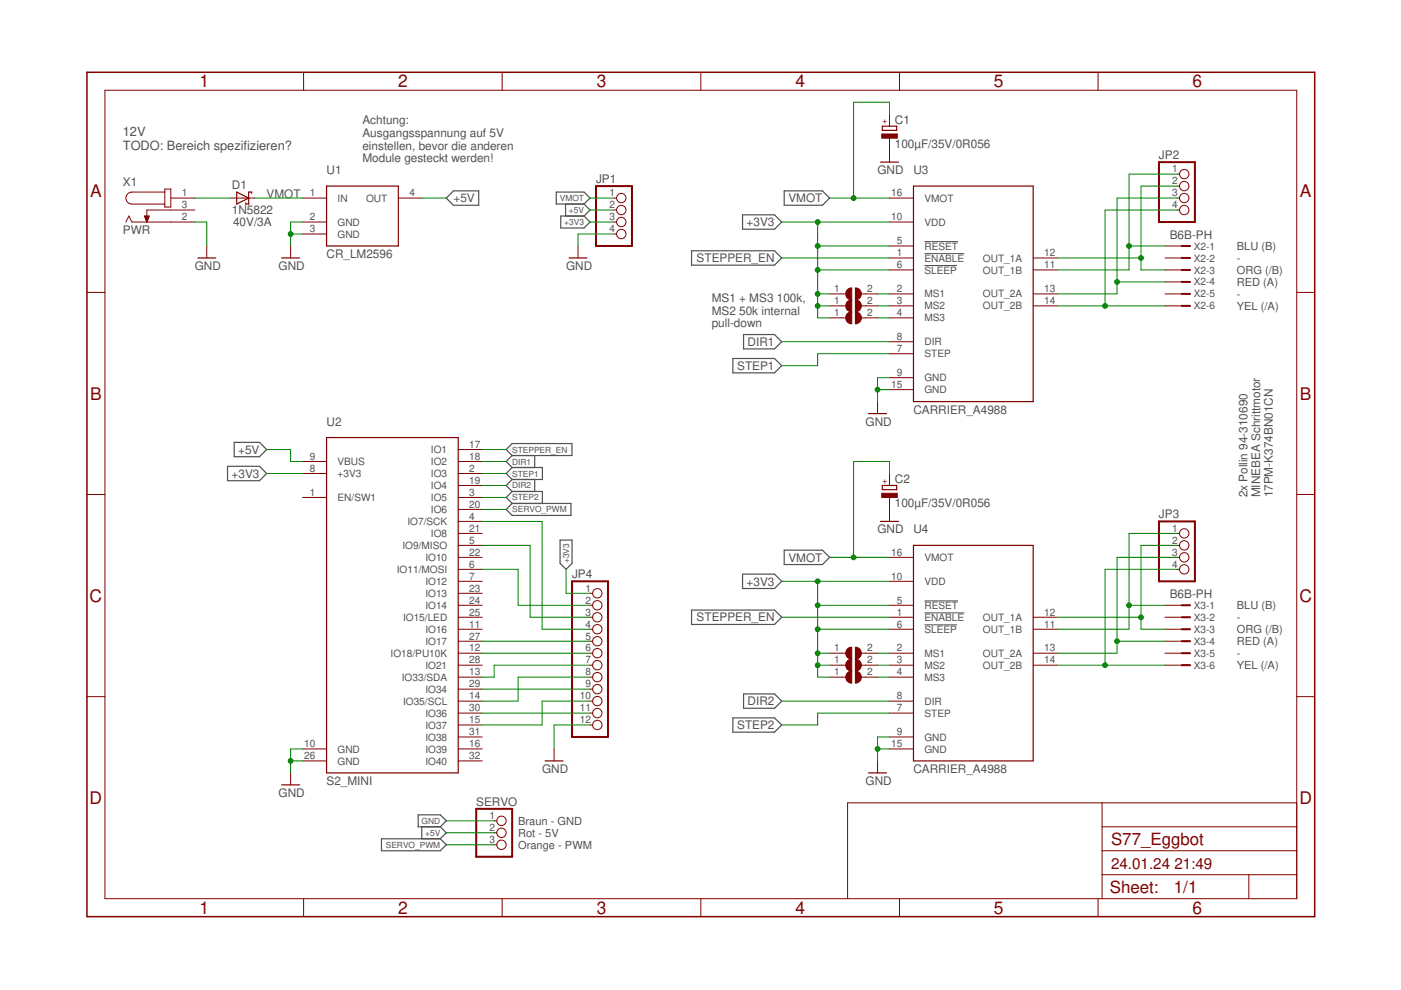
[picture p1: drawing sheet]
<svg xmlns="http://www.w3.org/2000/svg" width="297mm" height="210mm" viewBox="0 0 297 210" stroke-linecap="round" stroke-linejoin="round" font-family="sans-serif">
<path d="M196 53.8h8.4M196 51.2h7.1M196 56.3h6.9M196 129.9h8.4M196 127.4h7.1M196 132.5h6.9" fill="none" stroke="#505050" stroke-width=".21"/>
<g fill="none" stroke="#505050" stroke-width=".25">
<path d="M94.6 42l1.5-1.5h5.4v3h-5.4zM117.9 40.7h5.9l1.3 1.3-1.3 1.3h-5.9zM118.9 45.8h4.9l1.3 1.3-1.3 1.2h-4.9zM119.9 43.3v2.5M123.8 43.3l1.3 1.2-1.3 1.3M146.6 53.2h17.6l1.5 1.5-1.5 1.5h-17.6zM157.4 45.6h6.8l1.5 1.5-1.5 1.5h-6.8zM166.3 40.5h8.1l1.5 1.5-1.5 1.5h-8.1zM155.4 76h8.8l1.5 1.5-1.5 1.6h-8.8zM157.6 70.9h6.6l1.5 1.6-1.5 1.5h-6.6zM48.2 98.9h6.8l1.5 1.5-1.5 1.5h-6.8zM49.7 93.8h5.3l1.5 1.5-1.5 1.5h-5.3z"/>
<path d="M107.3 95.3l1.3-1.3h12.7v2.6h-12.7zM108.6 96.6l-1.3 1.3 1.3 1.2M108.6 99.1h6.4v2.6h-6.4M108.6 99.1l-1.3 1.3 1.3 1.3M113.4 96.6v2.5M108.6 104.2l-1.3 1.3 1.3 1.2M108.6 104.2h6.4v2.5M108.6 101.7l-1.3 1.2 1.3 1.3M108.6 106.7h12.5v2.6h-12.5l-1.3-1.3zM113.4 101.7v2.5M118.7 114.5h2.6v4.9l-1.3 1.3-1.3-1.3zM166.3 116.6h8.1l1.5 1.6-1.5 1.5h-8.1z"/>
<path d="M146.6 129.3h17.6l1.5 1.6-1.5 1.5h-17.6zM157.4 121.7h6.8l1.5 1.6-1.5 1.5h-6.8zM155.4 152.2h8.8l1.5 1.5-1.5 1.5h-8.8zM157.6 147.1h6.6l1.5 1.6-1.5 1.5h-6.6zM80.9 177.8h12.4l1.3 1.3-1.3 1.3h-12.4zM88.7 172.8h4.6l1.3 1.2-1.3 1.3h-4.6zM89.4 175.3v2.5M93.3 175.3l1.3 1.3-1.3 1.2"/>
</g>
<g fill="none" stroke="#800000" stroke-width=".21">
<path d="M22.2 19.1h252.7v171.4h-252.7zM64.4 15.3v3.8M106.5 15.3v3.8M148.6 15.3v3.8M190.7 15.3v3.8M232.8 15.3v3.8M188.6 24.2v2.6M188.6 29.3v5.1M249.5 36.9h.6M249.5 39.5h.6M26.7 47.1l.6-1.3 .7 1.3h13.3M30.6 45.8h1l-.5 1.3z"/>
<path d="M30.6 45.9h1M30.7 46h.9M30.8 46.1h.7M30.8 46.2h.7M30.8 46.4h.6M30.9 46.5h.5M30.9 46.6h.4M31 46.7h.3M31.1 46.8h.1M31.1 47h.1M34.9 40.7h-6.9a1.27 1.27 0 0 0-1.3 1.3 1.27 1.27 0 0 0 1.3 1.3h6.9M34.9 40.1h1.3v3.8h-1.3z"/>
<path d="M36.2 42h5.1M41.3 44.5h-10.2v2.6M43.8 52.2v2.5M48.9 42h5.1M61.6 52.2v2.5M64.2 47.1h5M64.2 42h5M64.2 49.6h5M84.5 42h5M122.6 52.2v2.5M130.2 47.1h.5M130.2 42h.5"/>
<path d="M130.2 49.6h.5M130.2 44.5h.5M188.6 54.7h5.1M188.6 52.2h5.1M188.6 57.2h5.1M188.6 47.1h5.1M188.6 42h5.1M219.1 54.7h5M219.1 57.2h5M247 54.7h5.1M247 52.2h5.1M247 57.2h5.1"/>
<path d="M247 59.8h5.1M249.5 42h.6M249.5 44.5h.6M18.4 62h3.8M175.9 62.3h3.4M175.9 64.9h3.4M175.9 67.4h3.4M182.6 62.3h3.5M182.6 64.9h3.5M182.6 67.4h3.5M188.6 62.3h5.1M188.6 64.9h5.1"/>
<path d="M188.6 67.4h5.1M188.6 75h5.1M188.6 72.5h5.1M219.1 62.3h5M219.1 64.9h5M247 62.3h5.1M247 64.9h5.1M274.9 62h3.8M64.2 97.9h5M97.2 97.9h5M97.2 95.3h5M186.1 85.2v2.5"/>
<path d="M188.6 80.1h5.1M188.6 82.6h5.1M18.4 104.8h3.8M64.2 105.5h5M64.2 100.4h5M97.2 105.5h5M97.2 100.4h5M97.2 110.6h5M97.2 115.6h5M97.2 102.9h5M97.2 108h5M97.2 113.1h5"/>
<path d="M97.2 118.2h5M188.6 118.2h5.1M188.6 100.4v2.5M188.6 105.5v5.1M249.5 115.6h.6M249.5 113.1h.6M249.5 118.2h.6M274.9 104.8h3.8M97.2 120.7h5M97.2 123.3h5M97.2 125.8h5M97.2 128.3h5"/>
<path d="M97.2 130.9h5M97.2 133.4h5M97.2 136h5M97.2 138.5h5M125.1 125.8h.6M125.1 128.3h.6M125.1 130.9h.6M125.1 133.4h.6M125.1 136h.6M125.1 138.5h.6M175.9 138.5h3.4M182.6 138.5h3.5"/>
<path d="M188.6 123.3h5.1M188.6 128.3h5.1M188.6 130.9h5.1M188.6 133.4h5.1M188.6 138.5h5.1M219.1 130.9h5M219.1 133.4h5M219.1 138.5h5M247 128.3h5.1M247 130.9h5.1M247 133.4h5.1M247 136h5.1"/>
<path d="M247 138.5h5.1M249.5 120.7h.6M18.4 147.7h3.8M64.2 158.8h5M97.2 158.8h5M97.2 141h5M97.2 143.6h5M97.2 146.1h5M97.2 148.7h5M97.2 151.2h5M97.2 153.7h5M97.2 156.3h5"/>
<path d="M117.5 158.8v2.5M125.1 141h.6M125.1 143.6h.6M125.1 146.1h.6M125.1 148.7h.6M125.1 151.2h.6M125.1 153.7h.6M175.9 141h3.4M175.9 143.6h3.4M182.6 141h3.5M182.6 143.6h3.5M188.6 158.8h5.1"/>
<path d="M188.6 141h5.1M188.6 143.6h5.1M188.6 148.7h5.1M188.6 151.2h5.1M188.6 156.3h5.1M219.1 141h5M247 141h5.1M274.9 147.7h3.8M61.6 163.9v2.5M64.2 161.3h5M97.2 161.3h5M104.8 174h.5"/>
<path d="M104.8 176.6h.5M104.8 179.1h.5M186.1 161.3v2.6M233.7 170.2v20.3M233.7 175.3h41.2M274.9 170.2h-95.2v20.3M64.4 190.5v3.9M106.5 190.5v3.9M148.6 190.5v3.9M190.7 190.5v3.9M232.8 190.5v3.9M233.7 185.5h41.2"/>
<path d="M233.7 180.4h41.2M264.8 185.5v5"/>
<circle cx="251.1" cy="39.5" r=".99"/>
<circle cx="251.1" cy="36.9" r=".99"/>
<circle cx="131.7" cy="42" r=".99"/>
<circle cx="131.7" cy="47.1" r=".99"/>
<circle cx="131.7" cy="44.5" r=".99"/>
<circle cx="131.7" cy="49.6" r=".99"/>
<circle cx="251.1" cy="42" r=".99"/>
<circle cx="251.1" cy="44.5" r=".99"/>
<circle cx="251.1" cy="113.1" r=".99"/>
<circle cx="251.1" cy="118.2" r=".99"/>
<circle cx="251.1" cy="115.6" r=".99"/>
<circle cx="126.6" cy="130.9" r=".99"/>
<circle cx="126.6" cy="136" r=".99"/>
<circle cx="126.6" cy="125.8" r=".99"/>
<circle cx="126.6" cy="133.4" r=".99"/>
<circle cx="126.6" cy="128.3" r=".99"/>
<circle cx="126.6" cy="138.5" r=".99"/>
<circle cx="251.1" cy="120.7" r=".99"/>
<circle cx="126.6" cy="143.6" r=".99"/>
<circle cx="126.6" cy="153.7" r=".99"/>
<circle cx="126.6" cy="141" r=".99"/>
<circle cx="126.6" cy="148.7" r=".99"/>
<circle cx="126.6" cy="146.1" r=".99"/>
<circle cx="126.6" cy="151.2" r=".99"/>
<circle cx="106.3" cy="174" r=".99"/>
<circle cx="106.3" cy="176.6" r=".99"/>
<circle cx="106.3" cy="179.1" r=".99"/>
</g>
<path d="M18.4 15.3h260.3v179.1h-260.3z" fill="none" stroke="#800000" stroke-width=".32"/>
<g fill="none" stroke="#800000" stroke-width=".25">
<path d="M69.2 39.5h15.3v12.7h-15.3zM186.7 34.4h3.8M187.1 26.8h3v.8h-3zM193.7 39.5h25.4v45.7h-25.4zM41.9 54.7h3.8M50.2 40.7l2.5 1.3-2.5 1.3zM53.4 41v-.3h-.7v2.6h-.6v-.3M59.7 54.7h3.8M120.6 54.7h3.9M69.2 92.8h28v71.1h-28zM184.1 87.7h3.9M186.7 110.6h3.8"/>
<path d="M187.1 102.9h3v.9h-3zM193.7 115.6h25.4v45.7h-25.4zM59.7 166.4h3.8M115.6 161.3h3.8M184.1 163.9h3.9"/>
</g>
<g fill="#800000" stroke="#800000" stroke-width=".21">
<path d="M186.9 28.4h3.3v.9h-3.3z"/>
<path d="M186.9 104.6h3.3v.9h-3.3z"/>
</g>
<g fill="none" stroke="#800000" stroke-width=".42">
<path d="M126.4 39.5h7.6v12.7h-7.6zM245.7 34.4h7.6v12.7h-7.6zM250.5 52.2h1.8M250.5 54.7h1.8M250.5 57.2h1.8M250.5 59.8h1.8M250.5 62.3h1.8M250.5 64.9h1.8M245.7 110.6h7.6v12.7h-7.6zM121.3 123.3h7.6v33h-7.6zM250.5 128.3h1.8M250.5 130.9h1.8"/>
<path d="M250.5 133.4h1.8M250.5 136h1.8M250.5 138.5h1.8M250.5 141h1.8M101 171.5h7.6v10.2h-7.6z"/>
</g>
<g fill="#800000" stroke="#800000" stroke-width=".21">
<path d="M181.4 61a1.27 1.27 0 0 1 1.2 1.3 1.27 1.27 0 0 1-1.2 1.3z" fill-rule="evenodd"/>
<path d="M179.6 61.5l.5-.4 .5-.1v2.6a1.27 1.27 0 0 1-1.2-.8 1.27 1.27 0 0 1 .2-1.3z" fill-rule="evenodd"/>
<path d="M181.4 63.6a1.27 1.27 0 0 1 1.2 1.3 1.27 1.27 0 0 1-1.2 1.2z" fill-rule="evenodd"/>
<path d="M179.6 64l.5-.4h.5v2.5a1.29 1.29 0 0 1-1.2-.7 1.29 1.29 0 0 1 .2-1.4z" fill-rule="evenodd"/>
<path d="M181.4 66.1a1.27 1.27 0 0 1 1.2 1.3 1.27 1.27 0 0 1-1.2 1.3z" fill-rule="evenodd"/>
<path d="M179.6 66.5l.5-.3 .5-.1v2.6a1.29 1.29 0 0 1-1.2-.8 1.29 1.29 0 0 1 .2-1.4z" fill-rule="evenodd"/>
<path d="M181.4 137.2a1.27 1.27 0 0 1 1.2 1.3 1.27 1.27 0 0 1-1.2 1.3z" fill-rule="evenodd"/>
<path d="M179.6 137.6l.5-.3 .5-.1v2.6a1.27 1.27 0 0 1-1.2-.8 1.27 1.27 0 0 1 .2-1.4z" fill-rule="evenodd"/>
<path d="M181.4 139.8a1.27 1.27 0 0 1 1.2 1.2 1.27 1.27 0 0 1-1.2 1.3z" fill-rule="evenodd"/>
<path d="M179.6 140.2l.5-.4h.5v2.5a1.27 1.27 0 0 1-1.2-.7 1.27 1.27 0 0 1 .2-1.4z" fill-rule="evenodd"/>
<path d="M181.4 142.3a1.27 1.27 0 0 1 1.2 1.3 1.27 1.27 0 0 1-1.2 1.2z" fill-rule="evenodd"/>
<path d="M179.6 142.7l.5-.3 .5-.1v2.5a1.27 1.27 0 0 1-1.2-.7 1.27 1.27 0 0 1 .2-1.4z" fill-rule="evenodd"/>
</g>
<g fill="none" stroke="#008000" stroke-width=".21">
<path d="M188.6 24.2v-2.5h-7.6v20.3M249.5 36.9h-10.1v20.3h-15.3M249.5 39.5h-7.6v17.7h5.1M41.3 47.1h2.5v5.1M41.3 42h7.6M54 42h10.2M61.6 49.6h2.6M64.2 47.1h-2.6v5.1M89.5 42h5.1M125.1 47.1h5.1M125.1 42h5.1M125.1 44.5h5.1"/>
<path d="M130.2 49.6h-7.6v2.6M165.7 47.1h22.9M165.7 54.7h22.9M173.4 57.2h15.2M173.4 52.2h15.2M173.4 47.1v20.3h2.5M175.9 42h12.7M224.1 54.7h17.8M236.8 59.8h10.2M239.4 52.2h7.6M249.5 42h-12.7v20.3h-12.7M249.5 44.5h-15.2v20.4"/>
<path d="M165.7 72.5h22.9M173.4 62.3h2.5M173.4 64.9h2.5M186.1 62.3h2.5M186.1 64.9h2.5M186.1 67.4h2.5M188.6 75h-15.2v2.5h-7.7M224.1 64.9h22.9M56.5 95.3h5.1v2.6h2.6M102.2 97.9h5.1M102.2 95.3h5.1M186.1 82.6h2.5"/>
<path d="M188.6 80.1h-2.5v5.1M56.5 100.4h7.7M102.2 110.6h12.7v22.8h10.2M102.2 115.6h10.2v15.3h12.7M102.2 100.4h5.1M102.2 102.9h5.1M102.2 105.5h5.1M102.2 108h5.1M175.9 118.2h12.7M188.6 100.4v-2.5h-7.6v20.3M249.5 118.2h-12.7v20.3h-12.7M249.5 113.1h-10.1v20.3h-15.3"/>
<path d="M249.5 115.6h-7.6v17.8h5.1M102.2 120.7h7.7v7.6h15.2M102.2 138.5h22.9M102.2 136h22.9M120 120.7v5.1h5.1M165.7 130.9h22.9M165.7 123.3h22.9M173.4 133.4h15.2M173.4 128.3h15.2M173.4 138.5h2.5M173.4 123.3v20.3h2.5M186.1 138.5h2.5"/>
<path d="M224.1 130.9h17.8M236.8 136h10.2M239.4 128.3h7.6M249.5 120.7h-15.2v20.3M64.2 158.8h-2.6v5.1M102.2 151.2h22.9M102.2 146.1h22.9M125.1 148.7h-10.2v5h-12.7M125.1 153.7h-7.6v5.1M125.1 141h-20.3v2.6h-2.6M125.1 143.6h-15.2v5.1h-7.7M165.7 148.7h22.9"/>
<path d="M173.4 141h2.5M186.1 158.8h2.5M186.1 141h2.5M186.1 143.6h2.5M188.6 156.3h-2.5v5M188.6 151.2h-15.2v2.5h-7.7M224.1 141h22.9M61.6 161.3h2.6M94.6 174h10.2M94.6 176.6h10.2M94.6 179.1h10.2"/>
</g>
<g fill="#008000" stroke="#008000" stroke-width=".21">
<circle cx="61.6" cy="161.3" r=".51"/>
<circle cx="186.1" cy="82.6" r=".51"/>
<circle cx="186.1" cy="158.8" r=".51"/>
<circle cx="61.6" cy="49.6" r=".51"/>
<circle cx="181" cy="42" r=".51"/>
<circle cx="181" cy="118.2" r=".51"/>
<circle cx="239.4" cy="52.2" r=".51"/>
<circle cx="241.9" cy="54.7" r=".51"/>
<circle cx="236.8" cy="59.8" r=".51"/>
<circle cx="234.3" cy="64.9" r=".51"/>
<circle cx="239.4" cy="128.3" r=".51"/>
<circle cx="241.9" cy="130.9" r=".51"/>
<circle cx="236.8" cy="136" r=".51"/>
<circle cx="234.3" cy="141" r=".51"/>
<circle cx="173.4" cy="47.1" r=".51"/>
<circle cx="173.4" cy="64.9" r=".51"/>
<circle cx="173.4" cy="62.3" r=".51"/>
<circle cx="173.4" cy="57.2" r=".51"/>
<circle cx="173.4" cy="52.2" r=".51"/>
<circle cx="173.4" cy="123.3" r=".51"/>
<circle cx="173.4" cy="141" r=".51"/>
<circle cx="173.4" cy="138.5" r=".51"/>
<circle cx="173.4" cy="128.3" r=".51"/>
<circle cx="173.4" cy="133.4" r=".51"/>
</g>
<g font-size="3.7" fill="#800000">
<text x="42.3" y="18.5">1</text>
<text x="84.4" y="18.5">2</text>
<text x="126.5" y="18.5">3</text>
<text x="168.6" y="18.5">4</text>
<text x="210.7" y="18.5">5</text>
<text x="252.9" y="18.5">6</text>
<text x="19.1" y="41.9">A</text>
<text x="275.6" y="41.9">A</text>
<text x="19.1" y="84.7">B</text>
<text x="275.6" y="84.7">B</text>
<text x="19" y="127.6">C</text>
<text x="275.5" y="127.6">C</text>
<text x="19" y="170.4">D</text>
<text x="275.5" y="170.4">D</text>
<text x="42.3" y="193.7">1</text>
<text x="84.4" y="193.7">2</text>
<text x="126.5" y="193.7">3</text>
<text x="168.6" y="193.7">4</text>
<text x="210.7" y="193.7">5</text>
<text x="252.9" y="193.7">6</text>
</g>
<g font-size="3.6" fill="#800000">
<text x="235.6" y="179.1">S77_Eggbot</text>
<text x="235.3" y="189.4">Sheet:</text>
<text x="248.9" y="189.3">1/1</text>
</g>
<g font-size="3.2" fill="#800000">
<text x="235.6" y="184.2">24.01.24</text>
<text x="249" y="184.2">21:49</text>
</g>
<g font-size="2.7" fill="#505050">
<text x="26.1" y="28.9">12V</text>
<text x="26.1" y="31.8">TODO: Bereich spezifizieren?</text>
</g>
<g font-size="2.5" fill="#505050">
<text x="76.8" y="26.4">Achtung:</text>
<text x="76.8" y="29">Ausgangsspannung auf 5V</text>
<text x="189.7" y="26.3">C1</text>
<text x="76.8" y="31.7">einstellen, bevor die anderen</text>
<text x="76.8" y="34.4">Module gesteckt werden!</text>
<text x="189.7" y="31.4">100µF/35V/0R056</text>
<text x="245.7" y="33.7">JP2</text>
<text x="26.1" y="39.5">X1</text>
<text x="49.2" y="40.1">D1</text>
<text x="56.5" y="42">VMOT</text>
<text x="69.2" y="36.9">U1</text>
<text x="126.4" y="38.8">JP1</text>
<text x="186" y="36.9">GND</text>
<text x="193.7" y="36.9">U3</text>
<text x="49.2" y="45.4">1N5822</text>
<text x="49.4" y="47.8">40V/3A</text>
<text x="96.1" y="42.9">+5V</text>
<text x="158.3" y="48">+3V3</text>
<text x="167.1" y="42.9">VMOT</text>
<text x="26.1" y="49.6">PWR</text>
<text x="248" y="50.6">B6B-PH</text>
<text x="41.3" y="57.2">GND</text>
<text x="59.1" y="57.2">GND</text>
<text x="69.2" y="54.7">CR_LM2596</text>
<text x="120" y="57.2">GND</text>
<text x="147.7" y="55.6">STEPPER_EN</text>
<text x="150.9" y="64.1">MS1 + MS3</text>
<text x="164.7" y="64.1">100k,</text>
<text x="150.9" y="66.8">MS2</text>
<text x="150.9" y="69.4">pull-down</text>
<text x="156.7" y="66.8">50k internal</text>
<text x="158.5" y="73.4">DIR1</text>
<text x="156.3" y="78.4">STEP1</text>
<text x="193.7" y="87.7">CARRIER_A4988</text>
<text x="69.2" y="90.2">U2</text>
<text x="183.5" y="90.2">GND</text>
<text x="49.1" y="101.3">+3V3</text>
<text x="50.5" y="96.2">+5V</text>
<text x="189.7" y="107.5">100µF/35V/0R056</text>
<text x="189.7" y="102.5">C2</text>
<text x="264.5" y="105.5" transform="rotate(-90 264.5 105.5)">2x Pollin 94-310690</text>
<text x="267.2" y="105.5" transform="rotate(-90 267.2 105.5)">MINEBEA Schrittmotor</text>
<text x="269.9" y="105.5" transform="rotate(-90 269.9 105.5)">17PM-K374BN01CN</text>
<text x="186" y="113.1">GND</text>
<text x="193.7" y="113.1">U4</text>
<text x="245.7" y="109.9">JP3</text>
<text x="167.1" y="119.1">VMOT</text>
<text x="121.3" y="122.6">JP4</text>
<text x="158.3" y="124.1">+3V3</text>
<text x="147.7" y="131.8">STEPPER_EN</text>
<text x="248" y="126.8">B6B-PH</text>
<text x="158.5" y="149.5">DIR2</text>
<text x="156.3" y="154.6">STEP2</text>
<text x="69.2" y="166.4">S2_MINI</text>
<text x="114.9" y="163.9">GND</text>
<text x="183.5" y="166.4">GND</text>
<text x="193.7" y="163.9">CARRIER_A4988</text>
<text x="59.1" y="169">GND</text>
<text x="101" y="170.9">SERVO</text>
</g>
<g font-size="2.3" fill="#505050">
<text x="262.2" y="53">BLU (B)</text>
<text x="262.2" y="55.6">-</text>
<text x="262.2" y="58.1">ORG (/B)</text>
<text x="262.2" y="60.6">RED (A)</text>
<text x="262.2" y="63.1">-</text>
<text x="262.2" y="65.6">YEL (/A)</text>
<text x="262.2" y="129.2">BLU (B)</text>
<text x="262.2" y="131.7">-</text>
<text x="262.2" y="134.3">ORG (/B)</text>
<text x="262.2" y="136.8">RED (A)</text>
<text x="262.2" y="139.3">-</text>
<text x="262.2" y="141.8">YEL (/A)</text>
<text x="109.9" y="174.9">Braun - GND</text>
<text x="109.9" y="177.4">Rot - 5V</text>
<text x="109.9" y="179.9">Orange - PWM</text>
</g>
<g font-size="2.1" fill="#505050">
<text x="38.5" y="41.6">1</text>
<text x="65.7" y="41.6">1</text>
<text x="86.8" y="41.6">4</text>
<text x="129.2" y="41.6">1</text>
<text x="189" y="41.6">16</text>
<text x="248.6" y="36.6">1</text>
<text x="248.6" y="39.1">2</text>
<text x="248.6" y="41.6">3</text>
<text x="38.5" y="44.2">3</text>
<text x="38.5" y="46.7">2</text>
<text x="65.7" y="46.7">2</text>
<text x="71.6" y="47.8">GND</text>
<text x="71.6" y="42.8">IN</text>
<text x="77.6" y="42.8">OUT</text>
<text x="129.2" y="44.2">2</text>
<text x="129.2" y="46.7">3</text>
<text x="189" y="46.7">10</text>
<text x="196" y="47.8">VDD</text>
<text x="196" y="42.8">VMOT</text>
<text x="248.6" y="44.2">4</text>
<text x="65.7" y="49.3">3</text>
<text x="71.6" y="50.4">GND</text>
<text x="129.2" y="49.3">4</text>
<text x="190.1" y="51.8">5</text>
<text x="196" y="52.9">RESET</text>
<text x="253.1" y="52.9">X2-1</text>
<text x="190.1" y="54.3">1</text>
<text x="190.1" y="56.9">6</text>
<text x="196" y="55.4">ENABLE</text>
<text x="196" y="58">SLEEP</text>
<text x="208.4" y="55.5">OUT_1A</text>
<text x="208.4" y="58">OUT_1B</text>
<text x="221.4" y="54.3">12</text>
<text x="221.4" y="56.9">11</text>
<text x="253.1" y="55.4">X2-2</text>
<text x="253.1" y="58">X2-3</text>
<text x="176.9" y="62">1</text>
<text x="176.9" y="64.5">1</text>
<text x="183.9" y="62">2</text>
<text x="183.9" y="64.5">2</text>
<text x="190.1" y="62">2</text>
<text x="190.1" y="64.5">3</text>
<text x="196" y="63.1">MS1</text>
<text x="196" y="65.6">MS2</text>
<text x="208.4" y="63.1">OUT_2A</text>
<text x="208.4" y="65.6">OUT_2B</text>
<text x="221.4" y="62">13</text>
<text x="221.4" y="64.5">14</text>
<text x="253.1" y="60.5">X2-4</text>
<text x="253.1" y="63.1">X2-5</text>
<text x="253.1" y="65.6">X2-6</text>
<text x="176.9" y="67">1</text>
<text x="183.9" y="67">2</text>
<text x="190.1" y="67">4</text>
<text x="196" y="68.1">MS3</text>
<text x="190.1" y="74.6">7</text>
<text x="190.1" y="72.1">8</text>
<text x="196" y="75.8">STEP</text>
<text x="196" y="73.2">DIR</text>
<text x="189" y="82.3">15</text>
<text x="190.1" y="79.7">9</text>
<text x="196" y="80.8">GND</text>
<text x="196" y="83.4">GND</text>
<text x="99.5" y="95">17</text>
<text x="65.7" y="97.5">9</text>
<text x="65.7" y="100">8</text>
<text x="71.6" y="98.6">VBUS</text>
<text x="71.6" y="101.2">+3V3</text>
<text x="91.4" y="96.1">IO1</text>
<text x="91.4" y="98.6">IO2</text>
<text x="91.4" y="101.2">IO3</text>
<text x="99.5" y="97.5">18</text>
<text x="99.5" y="100">2</text>
<text x="65.7" y="105.1">1</text>
<text x="71.6" y="106.2">EN/SW1</text>
<text x="91.4" y="103.7">IO4</text>
<text x="91.4" y="106.2">IO5</text>
<text x="99.5" y="102.6">19</text>
<text x="99.5" y="105.1">3</text>
<text x="99.5" y="107.7">20</text>
<text x="86.4" y="111.3">IO7/SCK</text>
<text x="91.4" y="108.8">IO6</text>
<text x="91.4" y="113.9">IO8</text>
<text x="99.5" y="110.2">4</text>
<text x="99.5" y="112.7">21</text>
<text x="248.6" y="112.7">1</text>
<text x="85.3" y="116.4">IO9/MISO</text>
<text x="90.2" y="118.9">IO10</text>
<text x="99.5" y="115.3">5</text>
<text x="99.5" y="117.8">22</text>
<text x="189" y="117.8">16</text>
<text x="196" y="118.9">VMOT</text>
<text x="248.6" y="115.3">2</text>
<text x="248.6" y="117.8">3</text>
<text x="84.1" y="121.5">IO11/MOSI</text>
<text x="90.2" y="124">IO12</text>
<text x="99.5" y="120.4">6</text>
<text x="99.5" y="122.9">7</text>
<text x="99.5" y="125.4">23</text>
<text x="124.1" y="125.4">1</text>
<text x="189" y="122.9">10</text>
<text x="196" y="124">VDD</text>
<text x="248.6" y="120.4">4</text>
<text x="85.4" y="131.6">IO15/LED</text>
<text x="90.2" y="126.6">IO13</text>
<text x="90.2" y="129.1">IO14</text>
<text x="99.5" y="128">24</text>
<text x="99.5" y="130.5">25</text>
<text x="124.1" y="128">2</text>
<text x="124.1" y="130.5">3</text>
<text x="190.1" y="130.5">1</text>
<text x="190.1" y="128">5</text>
<text x="196" y="131.6">ENABLE</text>
<text x="196" y="129.1">RESET</text>
<text x="208.4" y="131.6">OUT_1A</text>
<text x="221.4" y="130.5">12</text>
<text x="253.1" y="129.1">X3-1</text>
<text x="253.1" y="131.6">X3-2</text>
<text x="90.2" y="134.2">IO16</text>
<text x="90.2" y="136.7">IO17</text>
<text x="99.5" y="133.1">11</text>
<text x="99.5" y="135.6">27</text>
<text x="124.1" y="133.1">4</text>
<text x="124.1" y="135.6">5</text>
<text x="190.1" y="133.1">6</text>
<text x="196" y="134.2">SLEEP</text>
<text x="208.4" y="134.2">OUT_1B</text>
<text x="221.4" y="133.1">11</text>
<text x="253.1" y="134.2">X3-3</text>
<text x="253.1" y="136.7">X3-4</text>
<text x="82.8" y="139.2">IO18/PU10K</text>
<text x="90.2" y="141.8">IO21</text>
<text x="99.5" y="138.1">12</text>
<text x="99.5" y="140.7">28</text>
<text x="99.5" y="143.2">13</text>
<text x="124.1" y="138.1">6</text>
<text x="124.1" y="140.7">7</text>
<text x="124.1" y="143.2">8</text>
<text x="176.9" y="138.1">1</text>
<text x="176.9" y="140.7">1</text>
<text x="176.9" y="143.2">1</text>
<text x="183.9" y="138.1">2</text>
<text x="183.9" y="140.7">2</text>
<text x="183.9" y="143.2">2</text>
<text x="190.1" y="138.1">2</text>
<text x="190.1" y="140.7">3</text>
<text x="190.1" y="143.2">4</text>
<text x="196" y="139.2">MS1</text>
<text x="196" y="141.8">MS2</text>
<text x="208.4" y="139.2">OUT_2A</text>
<text x="208.4" y="141.8">OUT_2B</text>
<text x="221.4" y="138.1">13</text>
<text x="221.4" y="140.7">14</text>
<text x="253.1" y="139.2">X3-5</text>
<text x="253.1" y="141.8">X3-6</text>
<text x="85.2" y="144.3">IO33/SDA</text>
<text x="85.4" y="149.4">IO35/SCL</text>
<text x="90.2" y="146.9">IO34</text>
<text x="99.5" y="145.7">29</text>
<text x="99.5" y="148.3">14</text>
<text x="122.9" y="148.3">10</text>
<text x="124.1" y="145.7">9</text>
<text x="190.1" y="148.3">8</text>
<text x="196" y="144.3">MS3</text>
<text x="196" y="149.4">DIR</text>
<text x="90.2" y="151.9">IO36</text>
<text x="90.2" y="154.5">IO37</text>
<text x="99.5" y="150.8">30</text>
<text x="99.5" y="153.4">15</text>
<text x="99.5" y="155.9">31</text>
<text x="122.9" y="150.8">11</text>
<text x="122.9" y="153.4">12</text>
<text x="190.1" y="150.8">7</text>
<text x="190.1" y="155.9">9</text>
<text x="196" y="151.9">STEP</text>
<text x="64.5" y="158.4">10</text>
<text x="64.5" y="161">26</text>
<text x="71.6" y="159.6">GND</text>
<text x="90.2" y="157">IO38</text>
<text x="90.2" y="159.6">IO39</text>
<text x="99.5" y="158.4">16</text>
<text x="99.5" y="161">32</text>
<text x="189" y="158.4">15</text>
<text x="196" y="157">GND</text>
<text x="196" y="159.6">GND</text>
<text x="71.6" y="162.1">GND</text>
<text x="90.2" y="162.1">IO40</text>
<text x="103.8" y="173.7">1</text>
<text x="103.8" y="176.2">2</text>
<text x="103.8" y="178.8">3</text>
</g>
<g font-size="1.8" fill="#800000">
<text x="188" y="26.3" transform="rotate(-90 188 26.3)">+</text>
<text x="188" y="102.5" transform="rotate(-90 188 102.5)">+</text>
</g>
<g font-size="1.8" fill="#505050">
<text x="118.7" y="42.6">VMOT</text>
<text x="119.6" y="47.7">+3V3</text>
<text x="120.6" y="45.2">+5V</text>
<text x="108.6" y="96">STEPPER_EN</text>
<text x="108.6" y="98.5">DIR1</text>
<text x="108.6" y="101">STEP1</text>
<text x="108.6" y="103.6">DIR2</text>
<text x="108.6" y="106.1">STEP2</text>
<text x="108.6" y="108.6">SERVO_PWM</text>
<text x="120.7" y="119.4" transform="rotate(-90 120.7 119.4)">+3V3</text>
<text x="81.8" y="179.8">SERVO_PWM</text>
<text x="89.4" y="174.7">GND</text>
<text x="90.1" y="177.2">+5V</text>
</g>
</svg>
